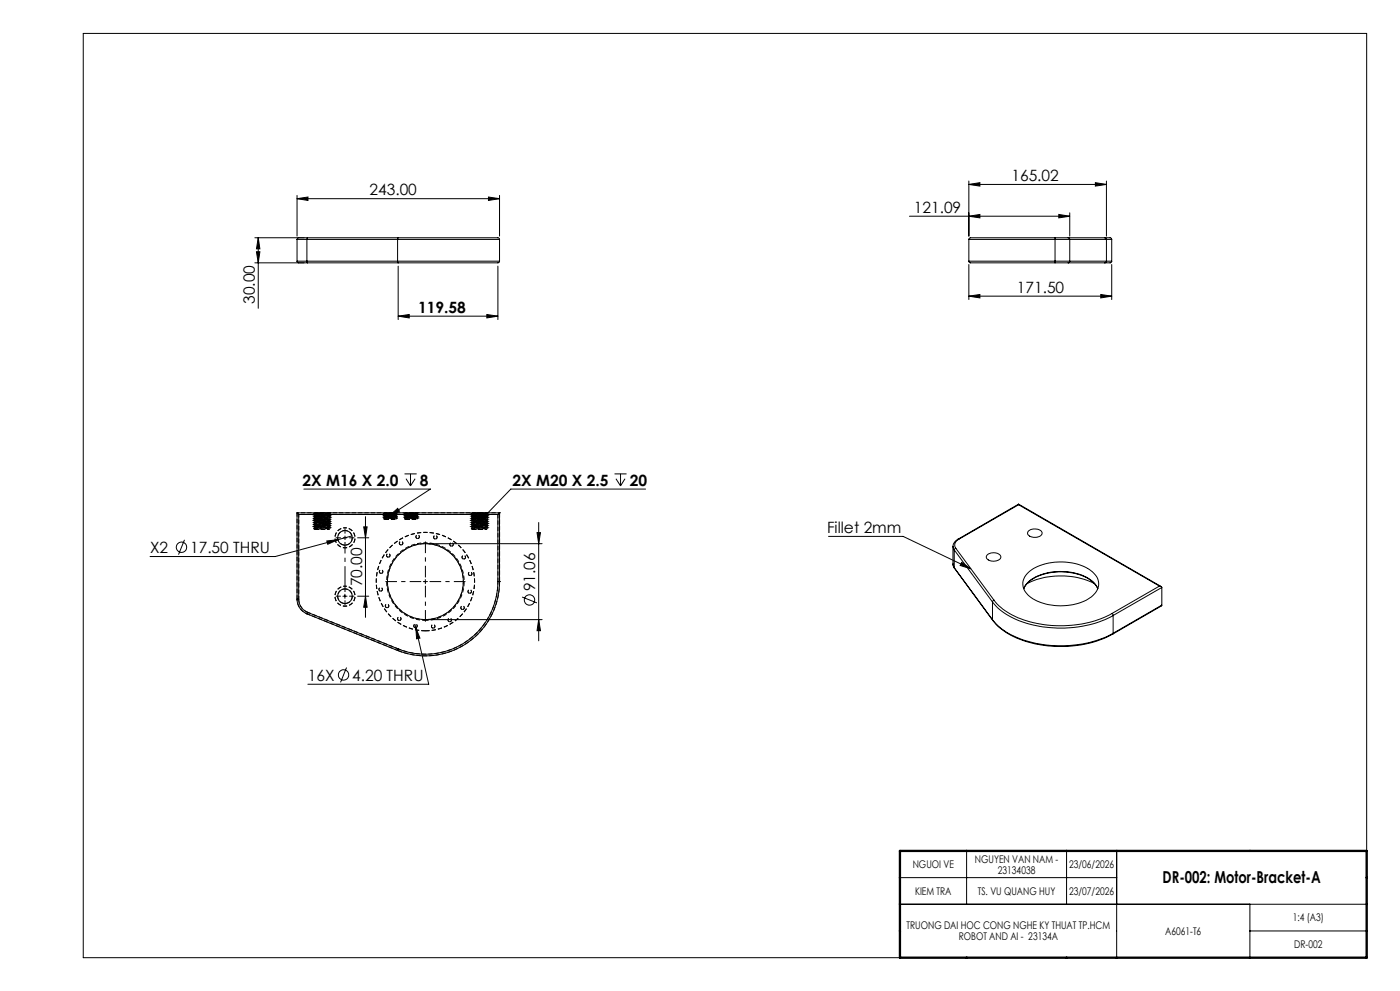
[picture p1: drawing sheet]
<svg xmlns="http://www.w3.org/2000/svg" width="420mm" height="297mm" viewBox="0 0 420 297" stroke-linecap="round" stroke-linejoin="round" font-family="sans-serif">
<g fill="none" stroke="#000" stroke-width=".3">
<path d="M25 10h385v277h-385zM89.1 59.5l3.3-.4v1zM89.1 58.6v12.2M89.1 59.5h60.8M146.5 59.1l3.4 .4-3.4 .6zM149.9 58.6v12.2M290.7 55.3l3.3-.6v1.1zM290.7 54.3v16.5M290.7 55.3h41.2M328.6 54.7l3.3 .6-3.3 .5zM331.9 54.3v16.5M76.4 71.3h14.9"/>
<path d="M76.4 78.8h14.9M76.9 75.5h1.1l-.5 3.3zM77.5 71.3l.5 3.3h-1.1zM77.5 71.3v21.1M89.1 78.3h3M89.1 78.3l.4 .5h2.8M89.1 71.8h3M89.1 71.8v6.5M92.1 78.3l.2 .5M92.1 71.8h27.2M92.1 78.3h27.2M92.1 71.8v6.5"/>
<path d="M92.3 71.3l-.2 .5M92.3 71.3h-2.7l-.5 .5M92.3 71.3h27.2M92.3 78.8h27.2M119.3 71.8h30.6M119.3 78.3h30.6M119.3 78.3l.2 .5M119.3 71.8v6.5M119.5 71.3h29.9l.5 .5M119.5 71.3l-.2 .5M119.5 79.8v16M149.4 79.8v16"/>
<path d="M149.9 78.3l-.4 .5h-30M149.9 71.8v6.5M272.8 64.8h48.1M290.7 64.8l3.3-.5v1zM290.7 79.3v10.5M290.7 78.3l.3 .5h25.5M290.7 71.8h25.8M290.7 78.3h25.8M290.7 71.8v6.5M316.5 71.3v.5M316.5 71.3h-25.4l-.4 .5M316.5 78.3v.5"/>
<path d="M316.5 71.8h4.4M316.5 78.3h4.4M316.5 71.3h4M316.5 78.8h4M316.5 71.8v6.5M317.6 64.3l3.3 .5-3.3 .5zM320.5 71.3l.4 .5M320.5 71.3h10.9M320.5 78.8h10.9M320.9 63.8v7M320.9 78.3l-.4 .5M320.9 71.8h11"/>
<path d="M320.9 78.3h11M320.9 71.8v6.5M331.4 71.3h1.8l.3 .5M331.4 71.3l.5 .5M331.9 78.3l-.5 .5M331.9 78.3h1.6M331.9 71.8h1.6M331.9 71.8v6.5M333.5 79.3v10.5M333.5 78.3l-.4 .5h-1.7M333.5 71.8v6.5M119.5 94.8l3.3-.5v1z"/>
<path d="M119.5 94.8h29.9M146 94.3l3.4 .5-3.4 .5zM290.7 88.8l3.3-.5v1zM290.7 88.8h42.8M330.2 88.3l3.3 .5-3.3 .5zM89.1 153.7l.5 .5M89.1 153.7v25.9M89.1 153.7h60.8M89.6 154.2h59.8M89.6 154.2v25.4M91.2 146.6h37.9l-12.3 8M109.1 157.9h1l-.5 3.3z"/>
<path d="M109.6 154.8v30.2M116.8 154.6l2.5-2.2 .5 .8zM121.4 142h3.6M121.8 143.5l1.4 2.1M123.2 142v3.6M124.5 143.5l-1.3 2.1M145.7 153.7l.7 .7-2.7 2.1zM149.4 154.2v20.1M149.9 153.7l-.5 .5M149.9 153.7v20.6M161.1 159.6h1l-.5 3.3zM161.6 156.6v35.4"/>
<path d="M184.4 142h3.6M184.8 143.5l1.4 2.1M186.2 142v3.6M187.5 143.5l-1.3 2.1M193.7 146.6h-40.5l-9.5 9.9M305.6 151.1v.2M305.6 151.1l42.7 24.7M305.6 151.1l-18.2 10.5M305.6 151.3l-17.9 10.3M305.6 151.3l42.2 24.3M308.5 159.2a2.97 2.97 0 0 1 4.1 .3 1.6 1.6 0 0 1-2.2 1.5 1.56 1.56 0 0 1-2-1.6zM55.4 161.8l-1.8 4.4"/>
<path d="M89.1 179.6h.5M89.1 179.6a4.8 4.8 0 0 0 3 4.4M89.6 179.6a4.4 4.4 0 0 0 2.7 3.9M98 162.1l3.4-.4-3.1 1.4zM102.9 178.7h1.2M103.5 178.1v1.2M105.6 160.6l-23 6.2h-37.6M107.3 178.7h3.3M107.3 161.2h3.3M109.6 178.7l.5 3.3h-1zM127 174.3h1.2M127.6 173.7v1.2"/>
<path d="M128.6 162.9h34M149.4 174.3h.5M149.4 174.3a21.8 21.8 0 0 1-29.9 20.2M149.9 174.3a22.3 22.3 0 0 1-30.6 20.6M156.6 178.9l4.5 1.8M248.6 160.8h22.3l20.4 9.7M285.9 169.1l.4 1.2M285.9 163.8l.4 1M285.9 169.1l.4 1M285.9 163.8v5.3M286.3 170.1v.2M286.3 164.8l11.4 15.6"/>
<path d="M286.3 170.1l11.4 15.6M286.3 164.8v5.3M286.3 170.3l11.5 15.6M286.7 164.3l-.4 .5M286.7 164.3l11.5 15.6M287.4 161.6a2.66 2.66 0 0 0-1.5 2.2M287.4 161.6h.3M287.7 161.6a1.81 1.81 0 0 0-1 2.7M288.5 168.6l2.8 1.9-3.3-1zM296.1 166.4a2.79 2.79 0 0 1 4.1 .4 2.11 2.11 0 0 1-2.8 1.3 1.23 1.23 0 0 1-1.3-1.7zM298.2 179.9a22 22 0 0 0 14.8 7.3 33.8 33.8 0 0 0 20.6-3.3M298.2 179.9l-.5 .5"/>
<path d="M308 174.9a23.3 23.3 0 0 1 20.4 0M308.4 171.7a16.2 16.2 0 0 1 14-2.8 9.1 9.1 0 0 1 7 4.9 5.1 5.1 0 0 1-3 5.8 17.3 17.3 0 0 1-17.5-.8 4.5 4.5 0 0 1-.5-7.1zM308.6 174.3a16.7 16.7 0 0 1 18.9-.2l1.1 1.1 .7 1.2a10.4 10.4 0 0 0-8.6-4.8 15.3 15.3 0 0 0-12.7 3.4l-.9 1.4 .5-.9zM347.8 175.6l.6 .2 .1 .3M347.8 175.6l-14.2 8.3M348.5 176.1l-14.6 8.4M348.5 176.1v5.3M92.1 184l27.2 10.9M92.3 183.5l-.2 .5M92.3 183.5l27.2 11M119.5 194.5l-.2 .4M124.5 187.1l.2 1"/>
<path d="M124.7 188.1l1.3 3.1-1 .2zM124.7 188.1l3.9 17h-36.2M128.6 185.7h34M161.6 185.7l.5 3.3h-1zM297.7 180.4a22.8 22.8 0 0 0 15.2 7.5 34.3 34.3 0 0 0 21-3.4M297.7 185.7a22.1 22.1 0 0 0 14.2 7.3 34.7 34.7 0 0 0 22-3.2M297.7 185.7l.1 .2M297.7 180.4v5.3M297.8 185.9a22.3 22.3 0 0 0 14.5 7.4 34.1 34.1 0 0 0 21.6-3.3M333.6 183.9l.3 .6M333.9 189.8v.2M333.9 184.5v5.3"/>
<path d="M348.5 181.4l-.1 .2-14.5 8.4M348.5 181.4l-14.6 8.4M104 200.1l-1.8 4.4M290 255v16M320 255v16M335 255v32M270 263h65M270 271h140M375 271v16M375 279h35"/>
<circle cx="54.5" cy="164" r="1.56"/>
<circle cx="103.5" cy="178.7" r="2.18"/>
<circle cx="103.5" cy="161.2" r="2.18"/>
<circle cx="127.6" cy="174.3" r="11.4"/>
<circle cx="158.8" cy="179.8" r="1.55"/>
<circle cx="103.1" cy="202.3" r="1.55"/>
</g>
<path d="M89.1 153.7h.1M94.4 158.7h.1M121.6 155.7h.1M141.7 158.7h.1M149.9 153.7h.1M89.1 179.5h.1M149.9 174.3h.1M92.1 183.9h.1M119.3 194.9h.1" fill="none" stroke="#000" stroke-width=".3" stroke-dasharray="1.3 .6"/>
<path d="M94.4 158.2l4.4-.3-4.4-.3 4.4-.3-4.4-.3 4.4-.4-4.4-.3 4.4-.3-4.4-.3 4.4-.3-4.4-.3 4.4-.3-4.4-.3 4.4-.4-4.4-.3 2.2-.1M141.7 158.2l4.4-.3-4.4-.3 4.4-.3-4.4-.3 4.4-.4-4.4-.3 4.4-.3-4.4-.3 4.4-.3-4.4-.3 4.4-.3-4.4-.3 4.4-.4-4.4-.3 2.2-.1" fill="none" stroke="#000" stroke-width=".3" stroke-dasharray="1.3 .6" stroke-dashoffset=".2" stroke-linecap="butt"/>
<g fill="none" stroke="#000" stroke-width=".3" stroke-dasharray="1.3 .6" stroke-linecap="butt">
<path d="M94.1 158.4l.3-.2M94.1 158.5l5.1-.3-5.1-.3 5.1-.4-5.1-.3 5.1-.3-5.1-.3 5.1-.3-5.1-.3 5.1-.3-5.1-.3 5.1-.4-5.1-.3 5.1-.3-5.1-.3 5.1-.3-1.6-.1M94.1 158.5v-.1M94.1 157.8v.1M94.1 156.5v.1M94.1 155.9v.1M94.1 155.3v.1M94.1 154v.1M94.2 157.3l.3 .1M94.2 156.6l.3 .2M94.2 156l.3 .2M94.2 155.4l.3 .2"/>
<path d="M94.2 154.8l.3 .1M94.2 154.1l.3 .2M94.2 157.9l.3 .2M94.4 158.7l-.3-.2M94.4 158.2v.5M94.4 158v.2M94.4 157.4v.2M94.4 156.8v.2M94.4 156.2v.1M94.4 155.5v.2M94.4 154.9v.2M94.4 154.3v.2"/>
<path d="M94.4 153.7v.1M94.5 157.6l-.3 .2M94.5 156.9l-.3 .2M94.5 156.3l-.3 .2M94.5 155.7l-.3 .2M94.5 155.1l-.3 .2M94.5 154.4l-.3 .2M94.5 153.8l-.3 .2M94.5 158.2l-.3 .2M97.6 153.7h-3.2M98.8 157.7l.3-.2M98.8 157.1l.3-.2"/>
<path d="M98.8 156.5l.3-.2M98.8 155.9l.3-.2M98.8 155.2l.3-.2M98.8 154.6l.3-.2M98.8 154l.3-.2M98.8 158.4l.3-.2M98.8 154.1v-.1M98.8 154.8v-.2M98.8 155.4v-.2M98.8 156v-.1M98.8 156.6v-.1M98.8 157.3v-.2"/>
<path d="M98.8 157.9v-.2M98.8 158.7v-.3M99.1 157.5l-.3-.2M99.1 156.8l-.3-.2M99.1 156.2l-.3-.2M99.1 155.6l-.3-.2M99.1 155l-.3-.2M99.1 154.3l-.3-.2M99.1 158.1l-.3-.2M99.2 156.9v-.1M99.2 156.3v-.1M99.2 155.7v-.1"/>
<path d="M99.2 154.4v-.1M99.2 153.8v-.1M99.2 158.2v-.1M115.1 155.5l.3-.2M115.3 154.6l.2 .1M115.3 154.1l.2 .1M115.3 155.1l.2 .1M115.4 155.7l-.3-.2M115.4 155.3v.4M115.4 155.2v.1M115.4 154.7v.1M115.4 154.2v.1"/>
<path d="M115.4 153.7v.1M115.4 155.7h3.5h-3.5M115.5 154.8l-.2 .1M115.5 154.3l-.2 .1M115.5 153.8l-.2 .1M115.5 155.3l-.2 .1M118.9 154.9l.2-.1M118.9 154.4l.2-.1M118.9 153.9l.2-.1M118.9 155.4l.2-.1M118.9 154v-.1M118.9 154.5v-.1"/>
<path d="M118.9 155v-.1M118.9 155.7v-.3M119.1 154.7l-.2-.2M119.1 154.2l-.2-.2M119.1 155.2l-.2-.2M119.1 154.8v-.1M119.1 154.3v-.1M119.1 153.8v-.1M119.1 155.3v-.1M121.4 155.5l.2-.2M121.5 154.6l.3 .1M121.5 154.1l.3 .1"/>
<path d="M121.5 155.1l.3 .1M121.6 155.7l-.2-.2M121.6 155.3v.4M121.6 155.2v.1M121.6 154.7v.1M121.6 154.2v.1M121.6 153.7v.1M121.7 155.7h3.4h-3.4M121.7 153.7h.1M121.8 154.8l-.3 .1M121.8 154.3l-.3 .1M121.8 153.8l-.3 .1"/>
<path d="M121.8 155.3l-.3 .1M125.1 154.9l.3-.1M125.1 154.4l.3-.1M125.1 153.9l.3-.1M125.1 155.4l.3-.1M125.1 154v-.1M125.1 154.5v-.1M125.1 155v-.1M125.1 155.7v-.3M125.4 154.7l-.3-.2M125.4 154.2l-.3-.2M125.4 153.7h-.1"/>
<path d="M125.4 155.2l-.3-.2M125.4 154.8v-.1M125.4 154.3v-.1M125.4 153.8v-.1M125.4 155.3v-.1M141.3 158.4l.4-.2M141.3 158.5l5.1-.3-5.1-.3 5.1-.4-5.1-.3 5.1-.3-5.1-.3 5.1-.3-5.1-.3 5.1-.3-5.1-.3 5.1-.4-5.1-.3 5.1-.3-5.1-.3 5.1-.3-1.6-.1M141.3 158.5v-.1M141.3 157.8v.1M141.3 156.5v.1M141.3 155.9v.1M141.3 155.3v.1"/>
<path d="M141.3 154v.1M141.4 157.3l.3 .1M141.4 156.6l.3 .2M141.4 156l.3 .2M141.4 155.4l.3 .2M141.4 154.8l.3 .1M141.4 154.1l.3 .2M141.4 157.9l.3 .2M141.7 158.7l-.4-.2M141.7 158.2v.5M141.7 158v.2M141.7 157.4v.2"/>
<path d="M141.7 156.8v.2M141.7 156.2v.1M141.7 155.5v.2M141.7 154.9v.2M141.7 154.3v.2M141.7 153.7v.1M141.7 157.6l-.3 .2M141.7 156.9l-.3 .2M141.7 156.3l-.3 .2M141.7 155.7l-.3 .2M141.7 155.1l-.3 .2M141.7 154.4l-.3 .2"/>
<path d="M141.7 153.8l-.3 .2M141.7 158.2l-.3 .2M144.8 153.7h-3.1M146.1 157.7l.3-.2M146.1 157.1l.3-.2M146.1 156.5l.3-.2M146.1 155.9l.3-.2M146.1 155.2l.3-.2M146.1 154.6l.3-.2M146.1 154l.3-.2M146.1 158.4l.3-.2M146.1 154.1v-.1"/>
<path d="M146.1 154.8v-.2M146.1 155.4v-.2M146.1 156v-.1M146.1 156.6v-.1M146.1 157.3v-.2M146.1 157.9v-.2M146.1 158.7v-.3M146.4 157.5l-.3-.2M146.4 156.8l-.3-.2M146.4 156.2l-.3-.2M146.4 155.6l-.3-.2M146.4 155l-.3-.2"/>
<path d="M146.4 154.3l-.3-.2M146.4 153.7h-.1M146.4 158.1l-.3-.2M146.4 156.9v-.1M146.4 156.3v-.1M146.4 155.7v-.1M146.4 154.4v-.1M146.4 153.8v-.1M146.4 158.2v-.1M89.6 179.5h-.5M149.9 174.3h-.5M92.1 183.9l.2-.4"/>
<path d="M92.3 183.5a4.2 4.2 0 0 1-2.7-4M119.3 194.9l.2-.4M127.6 189a14.8 14.8 0 0 0 12.9-21.8 14.8 14.8 0 0 0-25.4-.8 14.8 14.8 0 0 0 11.7 22.6h.8"/>
</g>
<path d="M94.1 158.4l5.1-.3-5.1-.3 5.1-.3-5.1-.3 5.1-.4-5.1-.3 5.1-.3-5.1-.3 5.1-.3-5.1-.3 5.1-.3-5.1-.3 5-.3-5-.4 5.1-.3h-.2M117.1 153.7h1.9M121.6 155.3l3.5-.3-3.5-.2 3.5-.3-3.5-.2 3.5-.3-3.5-.2 1.8-.1M123.4 153.7h1.8M141.3 158.4l5.1-.3-5.1-.3 5.1-.3-5.1-.3 5.1-.4-5.1-.3 5.1-.3-5.1-.3 5.1-.3-5.1-.3 5.1-.3-5.1-.3 5-.3-5-.4 5.1-.3h-.2" fill="none" stroke="#000" stroke-width=".3" stroke-dasharray="1.3 .6" stroke-dashoffset=".6" stroke-linecap="butt"/>
<path d="M89.6 154.2h59.8M96.6 153.7h2.4M117.9 153.7h-2.5M124.2 153.7h-2.6M143.9 153.7h2.3M89.6 179.5v-25.3M149.4 174.3a21.7 21.7 0 0 1-29.9 20.2M92.1 183.9l27.2 11M119.5 194.5l-27.2-11M127.6 185.9a11.6 11.6 0 0 0 10.2-17.2 11.6 11.6 0 0 0-20-.7 11.6 11.6 0 0 0 9 17.9h.8" fill="none" stroke="#000" stroke-width=".3" stroke-dasharray="1.3 .6" stroke-dashoffset=".3" stroke-linecap="butt"/>
<path d="M94.4 158.7l4.4-.3-4.4-.4 4.4-.3-4.4-.3 4.4-.3-4.4-.3 4.4-.3-4.4-.3 4.4-.3-4.4-.4 4.4-.3-4.4-.3 4.4-.3-4.3-.3 4.3-.3-4.4-.3M99 153.7h-1.4M103.5 158.2a3 3 0 0 1 2.7 4.4 3 3 0 0 1-5.2 .3 3 3 0 0 1 2.1-4.7h.4M115.1 155.5l4-.3-4-.2 4-.3-4-.2 4-.3-4-.2 3.9-.3M115.4 155.3l3.5-.2-3.5-.3 3.5-.2-3.5-.3 3.5-.2-3.5-.3 1.7-.1M121.4 155.5l4-.3-4-.2 4-.3-4-.2 3.9-.3-3.9-.2 4-.3h-.2M141.7 158.7l4.4-.3-4.4-.4 4.4-.3-4.4-.3 4.4-.3-4.4-.3 4.4-.3-4.4-.3 4.4-.3-4.4-.4 4.4-.3-4.4-.3 4.4-.3-4.3-.3 4.3-.3-4.4-.3M146.2 153.7h-1.4M149.9 153.7h-60.8M89.1 179.5a4.8 4.8 0 0 0 3 4.4M103.5 175.7a3 3 0 0 1 2.7 4.4 3 3 0 0 1-5.2 .3 3 3 0 0 1 2.1-4.7h.4" fill="none" stroke="#000" stroke-width=".3" stroke-dasharray="1.3 .6" stroke-dashoffset=".7" stroke-linecap="butt"/>
<g fill="none" stroke="#000" stroke-width=".3" stroke-dasharray="1.3 .6" stroke-dashoffset="-.1" stroke-linecap="butt">
<path d="M115.4 155.7l3.5-.3-3.5-.2 3.5-.3-3.5-.2 3.5-.3-3.5-.2 3.4-.3-3.4-.2M121.6 155.7l3.5-.3-3.5-.2 3.5-.3-3.5-.2 3.5-.3-3.5-.2 3.5-.3-3.5-.2M114.2 177.2a.53 .53 0 0 0 .5-.8 .53 .53 0 0 0-.9-.1 .53 .53 0 0 0 .2 .8l.2 .1M114.3 171.8a.53 .53 0 0 0 .5-.7 .53 .53 0 0 0-.9-.1 .53 .53 0 0 0 .3 .8h.1M116.5 167a.53 .53 0 0 0 .5-.8 .53 .53 0 0 0-.9-.1 .53 .53 0 0 0 .2 .9h.2M120.3 163.3a.53 .53 0 0 0 .5-.7 .53 .53 0 0 0-.9-.2 .53 .53 0 0 0 .3 .9h.1M125.3 161.4a.53 .53 0 0 0 .5-.7 .53 .53 0 0 0-.9-.2 .53 .53 0 0 0 .2 .9h.2M130.6 161.5a.53 .53 0 0 0 .5-.7 .53 .53 0 0 0-.9-.1 .53 .53 0 0 0 .2 .8h.2M135.5 163.7a.53 .53 0 0 0 .4-.8 .53 .53 0 0 0-.8-.1 .53 .53 0 0 0 .2 .9h.2M139.1 167.5a.53 .53 0 0 0 .5-.7 .53 .53 0 0 0-.9-.1 .53 .53 0 0 0 .3 .8h.1M140.9 177.8a.53 .53 0 0 0 .5-.7 .53 .53 0 0 0-.9-.2 .53 .53 0 0 0 .3 .9h.1M141 172.5a.53 .53 0 0 0 .5-.7 .53 .53 0 0 0-.8-.2 .53 .53 0 0 0 .2 .9h.1"/>
<path d="M116.1 182.1a.53 .53 0 0 0 .5-.7 .53 .53 0 0 0-.9-.2 .53 .53 0 0 0 .3 .9h.1M119.8 186a.53 .53 0 0 0 .5-.8 .53 .53 0 0 0-.9-.1 .53 .53 0 0 0 .2 .8l.2 .1M124.6 188.1a.53 .53 0 0 0 .5-.7 .53 .53 0 0 0-.8-.2 .53 .53 0 0 0 .2 .9h.1M130 188.2a.53 .53 0 0 0 .4-.7 .53 .53 0 0 0-.8-.1 .53 .53 0 0 0 .2 .8h.2M134.9 186.3a.53 .53 0 0 0 .5-.7 .53 .53 0 0 0-.9-.1 .53 .53 0 0 0 .3 .8h.1M138.8 182.7a.53 .53 0 0 0 .4-.8 .53 .53 0 0 0-.8-.1 .53 .53 0 0 0 .2 .8l.2 .1"/>
</g>
<path d="M89.1 153.7v25.8M94.5 158.7h4.3h-4.3M115.1 155.5l4-.2-4-.3 4-.2-4-.3 4-.2-4-.3 4-.2-1.2-.1M121.4 155.5l4-.2-4-.3 4-.2-4-.3 4-.2-4-.3 4-.2-1.2-.1M141.7 158.7h4.4h-4.4M149.4 154.2v20.1M127.6 185.7a11.4 11.4 0 0 1-10-16.9 11.4 11.4 0 0 1 19.6-.6 11.4 11.4 0 0 1-8.8 17.5h-.8" fill="none" stroke="#000" stroke-width=".3" stroke-dasharray="1.3 .6" stroke-dashoffset=".1" stroke-linecap="butt"/>
<path d="M94.4 153.7h2.2M119 153.7h-1.1M125.2 153.7h-1M141.7 153.7h2.2" fill="none" stroke="#000" stroke-width=".3" stroke-dasharray="1.3 .6" stroke-dashoffset=".5" stroke-linecap="butt"/>
<path d="M115.4 153.7h1.7M121.6 153.7h1.8" fill="none" stroke="#000" stroke-width=".3" stroke-dasharray="1.3 .6" stroke-dashoffset=".9" stroke-linecap="butt"/>
<path d="M89.6 154.2l-.5-.5M103.5 159a2.19 2.19 0 0 0-1.9 3.2 2.19 2.19 0 0 0 3.7 .3 2.19 2.19 0 0 0-1.5-3.5h-.3M149.4 154.2l.5-.5M103.5 176.5a2.19 2.19 0 0 0-1.9 3.2 2.19 2.19 0 0 0 3.7 .3 2.19 2.19 0 0 0-1.5-3.5h-.3" fill="none" stroke="#000" stroke-width=".3" stroke-dasharray="1.3 .6" stroke-dashoffset=".4" stroke-linecap="butt"/>
<path d="M149.9 174.3v-20.6M119.3 194.9a22.3 22.3 0 0 0 30.6-20.6" fill="none" stroke="#000" stroke-width=".3" stroke-dasharray="1.3 .6" stroke-dashoffset="-.2" stroke-linecap="butt"/>
<path d="M103.5 159.9v-1.5M102.2 178.7h-1.5M102.2 161.2h-1.5M103.5 179.9v1.6M103.5 161.2v-.7M103.5 161.2h-.6M103.5 161.2v.6M103.5 161.2h.6M104.7 178.7h1.6M104.7 161.2h1.6" fill="none" stroke="#000" stroke-width=".3" stroke-dasharray="15.2 1.3 1.3 1.3" stroke-linecap="butt"/>
<path d="M103.5 177.4v-15" fill="none" stroke="#000" stroke-width=".3" stroke-dasharray="15.2 1.3 1.3 1.3" stroke-dashoffset="7.5" stroke-linecap="butt"/>
<path d="M126.4 174.3h-10.8M127.6 173v-10.7M127.6 175.5v10.8M128.9 174.3h10.7" fill="none" stroke="#000" stroke-width=".3" stroke-dasharray="15.2 1.3 1.3 1.3" stroke-dashoffset="11.8" stroke-linecap="butt"/>
<path d="M270 255h140v32h-140z" fill="none" stroke="#000" stroke-width=".7"/>
<g fill="#000">
<path d="M89.1 59.5l3.3-.4v1zM146.5 59.1l3.4 .4-3.4 .6zM98 162.1l.3 1 3.1-1.4zM124.7 188.1l.3 3.3 1-.2zM145.7 153.7l.7 .7-2.7 2.1zM116.8 154.6l2.5-2.2 .5 .8zM290.7 64.8l3.3-.5v1zM317.6 64.3l3.3 .5-3.3 .5zM290.7 88.8l3.3-.5v1zM330.2 88.3l3.3 .5-3.3 .5zM290.7 55.3l3.3-.6v1.1zM328.6 54.7l3.3 .6-3.3 .5zM288.5 168.6l2.8 1.9-3.3-1z"/>
<path d="M77.5 71.3l.5 3.3h-1.1zM76.9 75.5h1.1l-.5 3.3zM161.1 159.6h1l-.5 3.3zM161.6 185.7l.5 3.3h-1zM109.1 157.9h1l-.5 3.3zM109.6 178.7l.5 3.3h-1z"/>
<path d="M146 94.3l3.4 .5-3.4 .5zM119.5 94.8l3.3-.5v1z"/>
</g>
<text font-size="4.9" x="348.8" y="264.7">DR-002: Motor-Bracket-A</text>
<g font-size="4.7">
<text x="110.9" y="58.5">243.00</text>
<text x="303.4" y="54.2">165.02</text>
<text x="274.2" y="63.8">121.09</text>
<text x="305.1" y="87.7">171.50</text>
<text x="76.5" y="91.1" transform="rotate(-90 76.5 91.1)">30.00</text>
<text x="125.4" y="93.7">119.58</text>
<text x="90.7" y="145.5">2X M16 X 2.0</text>
<text x="126" y="145.5">8</text>
<text x="153.7" y="145.5">2X M20 X 2.5</text>
<text x="189" y="145.5">20</text>
<text x="248.1" y="159.7">Fillet 2mm</text>
<text x="45" y="165.7">X2</text>
<text x="57" y="165.7">17.50 THRU</text>
<text x="108.6" y="175.8" transform="rotate(-90 108.6 175.8)">70.00</text>
<text x="160.6" y="177.2" transform="rotate(-90 160.6 177.2)">91.06</text>
<text x="92.4" y="204">16X</text>
<text x="105.7" y="204">4.20 THRU</text>
</g>
<g font-size="3.2">
<text x="273.8" y="260.1">NGUOI VE</text>
<text x="292.5" y="258.6">NGUYEN VAN NAM -</text>
<text x="299.4" y="262">23134038</text>
<text x="320.8" y="260.1">23/06/2026</text>
<text x="274.5" y="268.1">KIEM TRA</text>
<text x="293.4" y="268.1">TS. VU QUANG HUY</text>
<text x="320.8" y="268.1">23/07/2026</text>
<text x="272" y="278.5">TRUONG DAI HOC CONG NGHE KY THUAT TP.HCM</text>
<text x="287.6" y="281.8">ROBOT AND AI - 23134A</text>
<text x="349.6" y="280.1">A6061-T6</text>
<text x="387.8" y="276.1">1:4 (A3)</text>
<text x="388.3" y="284.1">DR-002</text>
</g>
</svg>
